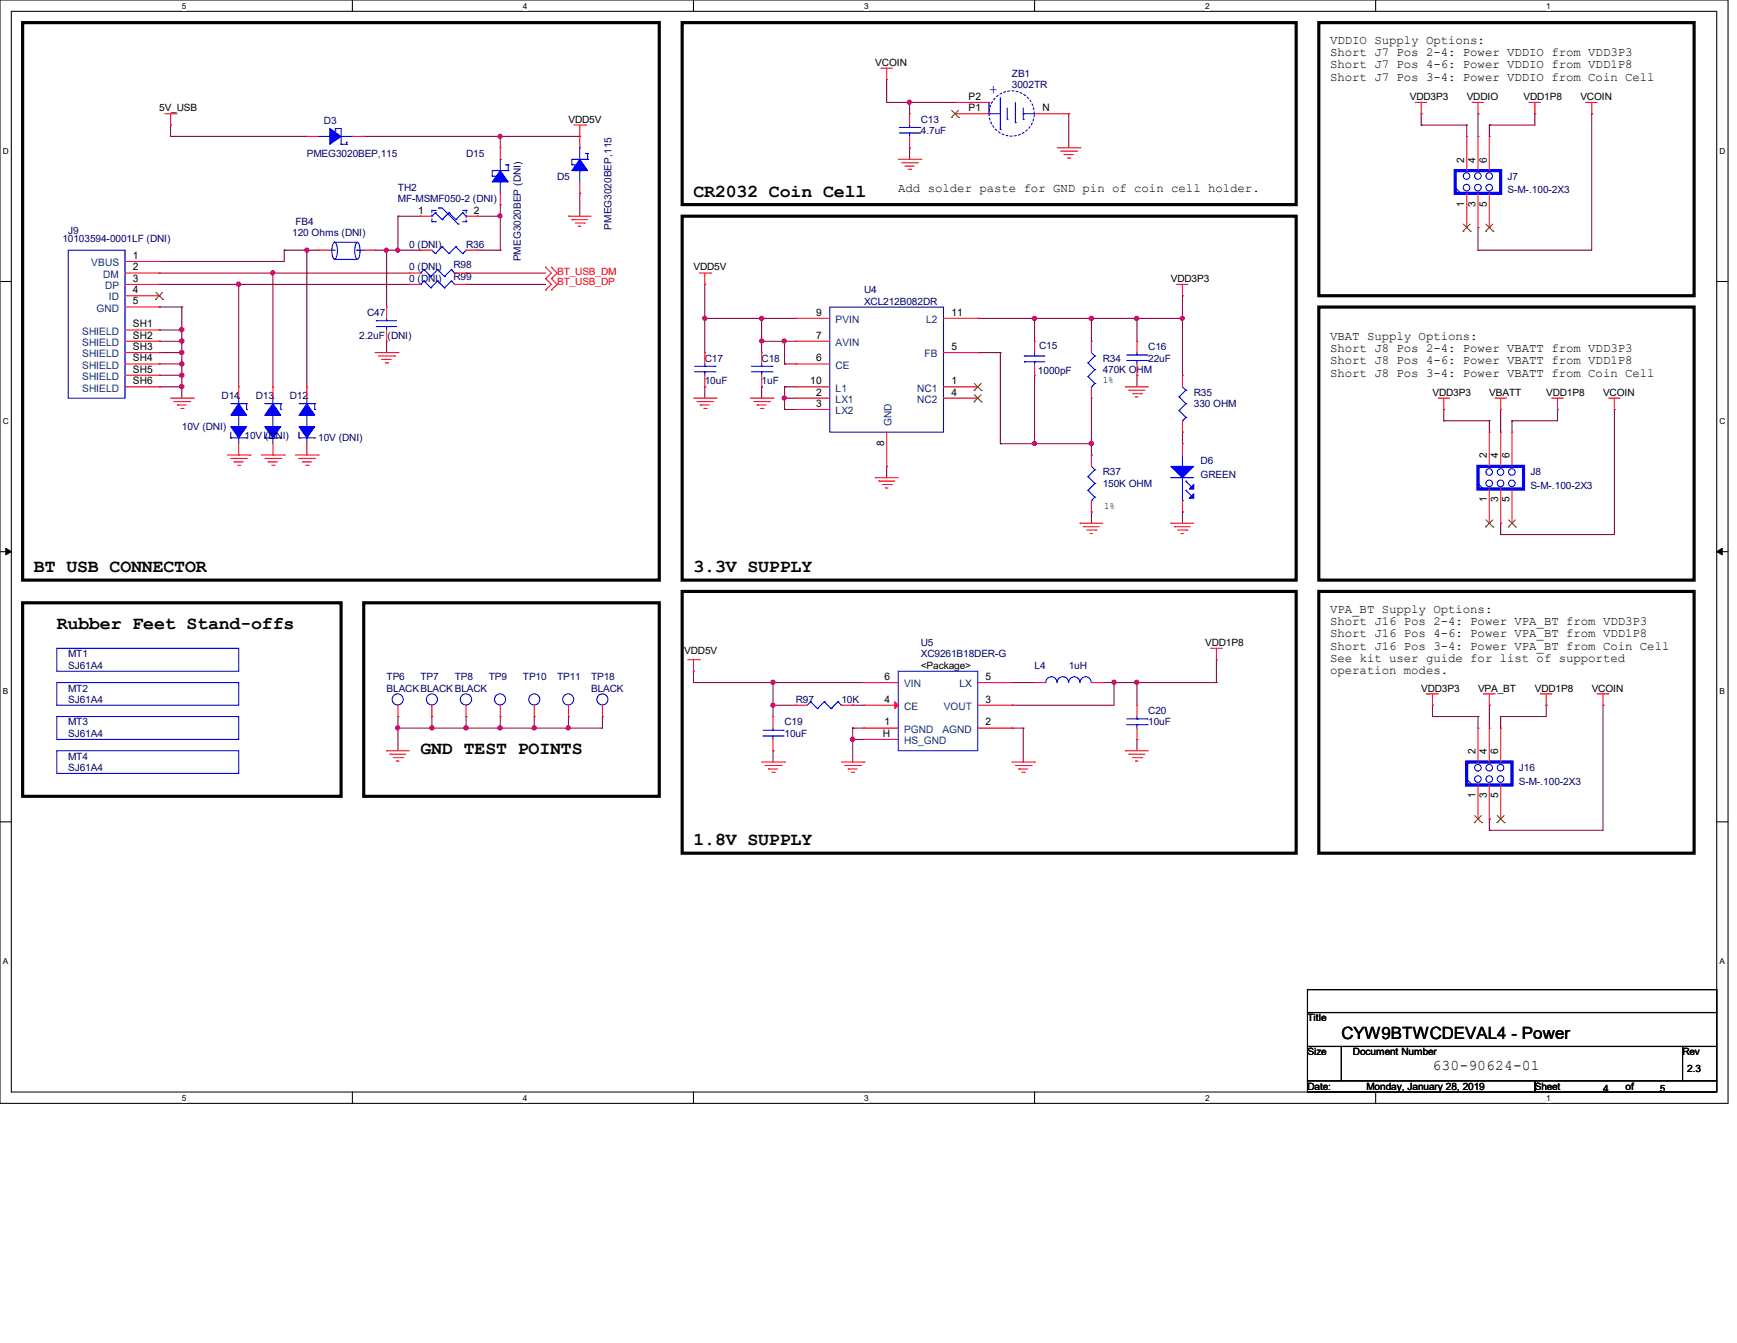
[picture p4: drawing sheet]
<svg xmlns="http://www.w3.org/2000/svg" width="279mm" height="216mm" viewBox="0 0 279 216" stroke-linecap="round" stroke-linejoin="round" font-family="sans-serif">
<path d="M0 0h278v177.4h-278zM1.8 1.8h274.3v173.8h-274.3z" fill="none" stroke="#000" stroke-width=".17"/>
<g fill="#fff">
<path d="M29.3 .2h.7v1.5h-.7z"/>
<path d="M29.3 175.8h.7v1.4h-.7z"/>
</g>
<path d="M56.7 0v1.8M56.7 175.6v1.8" fill="none" stroke="#000" stroke-width=".17"/>
<g fill="#fff">
<path d="M84.1 .2h.7v1.5h-.7z"/>
<path d="M84.1 175.8h.7v1.4h-.7z"/>
</g>
<path d="M111.5 0v1.8M111.5 175.6v1.8" fill="none" stroke="#000" stroke-width=".17"/>
<g fill="#fff">
<path d="M139 .2h.7v1.5h-.7z"/>
<path d="M139 175.8h.7v1.4h-.7z"/>
</g>
<path d="M166.4 0v1.8M166.4 175.6v1.8" fill="none" stroke="#000" stroke-width=".17"/>
<g fill="#fff">
<path d="M193.8 .2h.8v1.5h-.8z"/>
<path d="M193.8 175.8h.8v1.4h-.8z"/>
</g>
<path d="M221.3 0v1.8M221.3 175.6v1.8" fill="none" stroke="#000" stroke-width=".17"/>
<g fill="#fff">
<path d="M248.7 .2h.7v1.5h-.7z"/>
<path d="M248.7 175.8h.7v1.4h-.7z"/>
<path d="M.5 23.5h.9v1.5h-.9z"/>
<path d="M276.6 23.5h.9v1.5h-.9z"/>
<path d="M.5 67h.9v1.5h-.9z"/>
<path d="M276.6 67h.9v1.5h-.9z"/>
</g>
<path d="M0 45.3h1.8M276.1 45.3h1.9" fill="none" stroke="#000" stroke-width=".17"/>
<g fill="#fff">
<path d="M.5 110.4h.8v1.5h-.8z"/>
<path d="M276.6 110.4h.9v1.5h-.9z"/>
</g>
<path d="M0 88.7h1.8M276.1 88.7h1.9" fill="none" stroke="#000" stroke-width=".17"/>
<path d="M.9 88.1l.9 .6-.9 .5zM276.1 88.7l.9-.6v1.1z" fill="#000" stroke="#000" stroke-width=".16"/>
<g fill="#fff">
<path d="M.5 153.8h.8v1.5h-.8z"/>
<path d="M276.6 153.8h.9v1.5h-.9z"/>
</g>
<path d="M0 132.1h1.8M276.1 132.1h1.9M210.3 159.1h65.8v3.7h-65.8zM210.3 162.8h65.8v5.4h-65.8zM210.3 168.2h5.5v5.5h-5.5zM210.3 173.7h36.6v1.9h-36.6zM215.8 168.2h54.8v5.5h-54.8zM246.9 173.7h29.2v1.9h-29.2zM270.6 168.2h5.5v5.5h-5.5z" fill="none" stroke="#000" stroke-width=".17"/>
<path d="M3.6 3.6h102.4v89.7h-102.4zM109.7 3.6h98.8v29.3h-98.8zM212.1 3.6h60.4v43.9h-60.4zM109.7 34.8h98.8v58.5h-98.8zM212.1 49.4h60.4v43.9h-60.4zM3.6 96.9h51.3v31.1h-51.3zM58.5 96.9h47.5v31.1h-47.5zM109.7 95.1h98.8v42.1h-98.8zM212.1 95.1h60.4v42.1h-60.4z" fill="none" stroke="#000" stroke-width=".51"/>
<g fill="none" stroke="#800040" stroke-width=".17">
<path d="M142.6 12.8h.1M142.6 16.5h.1M142.6 12.8v3.7M142.6 16.5h11M146.3 16.5h.1M146.3 16.5v1.8M153.6 16.5h.1M171.9 18.3h.1M171.9 18.3v5.4M228.6 18.3h.1M228.6 18.3v1.8M237.7 18.3h.1"/>
<path d="M237.7 18.3v3.6M246.9 18.3h.1M246.9 18.3v1.8h-7.3M256 18.3h.1M256 18.3v21.9h-18.3M27.4 21.9h.1M27.4 20.1h.1M27.4 21.9h22M27.4 20.1v1.8M58.5 21.9h34.8M64 34.8h.1M64 34.8v5.4"/>
<path d="M64 34.8h3.6M76.8 34.8h3.7M80.5 21.9h.1M80.5 34.8h.1M80.5 32.9h.1M80.5 21.9v1.8M80.5 32.9v7.3M93.3 31.1h.1M93.3 31.1v3.7M146.3 23.7h.1M146.3 23.7v1.9M228.6 20.1h.1"/>
<path d="M228.6 20.1h7.3M235.9 20.1h.1M235.9 20.1v1.8M237.7 36.6h.1M237.7 36.6v3.6M239.6 20.1h.1M239.6 20.1v1.8M25.6 43.9h.1M25.6 45.7h.1M25.6 49.4h.1M25.6 53h.1M25.6 54.9h.1"/>
<path d="M25.6 56.7h.1M25.6 58.5h.1M25.6 42h.1M25.6 54.9h3.7M25.6 58.5h3.7M25.6 56.7h3.7M25.6 43.9h40.2M25.6 45.7h40.2M25.6 49.4h3.7M25.6 53h3.7M29.3 49.4h.1M29.3 53h.1"/>
<path d="M29.3 54.9h.1M29.3 56.7h.1M29.3 58.5h.1M29.3 49.4v14.6M38.4 45.7h.1M38.4 45.7v16.5M43.9 43.9h.1M43.9 43.9v18.3M45.7 40.2h.1M45.7 40.2v1.8h-20.1M45.7 40.2h5.5M49.4 40.2h.1"/>
<path d="M49.4 40.2v22M60.3 40.2h7.3M62.2 40.2h.1M62.2 56.7h.1M62.2 40.2v9.2M62.2 54.9v1.8M64 40.2h.1M75 45.7h.1M75 43.9h.1M75 43.9h12.8M75 45.7h12.8M76.8 40.2h3.7"/>
<path d="M80.5 40.2h.1M113.4 51.2h.1M113.4 45.7h.1M113.4 45.7v11M113.4 51.2h14.6M122.5 54.9h.1M122.5 51.2h.1M122.5 51.2v5.5M122.5 54.9h5.5M126.2 54.9h.1M126.2 58.5h.1M126.2 54.9v3.6"/>
<path d="M126.2 58.5h1.8M157.3 51.2h.1M157.3 56.7h.1M157.3 51.2h32.9M157.3 56.7h3.6M160.9 56.7h.1M160.9 56.7v14.6M166.4 51.2h.1M166.4 51.2v3.7M175.6 51.2h.1M175.6 51.2v3.7M182.9 51.2h.1"/>
<path d="M182.9 51.2v3.7M190.2 47.5h.1M190.2 51.2h.1M190.2 47.5v12.8M237.7 40.2h.1M25.6 60.3h.1M25.6 62.2h.1M25.6 62.2h3.7M25.6 60.3h3.7M29.3 60.3h.1M29.3 62.2h.1M113.4 62.2h.1"/>
<path d="M113.4 62.2v1.8M122.5 62.2h.1M122.5 62.2v1.8M126.2 62.2h.1M126.2 64h.1M126.2 65.8h.1M126.2 62.2v3.6M126.2 62.2h1.8M126.2 64h1.8M126.2 65.8h1.8M142.6 75h.1M142.6 75v1.8"/>
<path d="M160.9 71.3h.1M160.9 71.3h14.7M166.4 71.3h.1M166.4 60.3v11M175.6 71.3h.1M175.6 73.2h.1M175.6 64v9.2M182.9 60.3h.1M182.9 60.3v1.9M190.2 69.5h.1M190.2 69.5v1.8M232.2 65.8h.1"/>
<path d="M232.2 67.6h.1M232.2 65.8v1.8M232.2 67.6h7.4M239.6 67.6h.1M239.6 67.6v1.9M241.4 65.8h.1M241.4 65.8v3.7M243.2 67.6h.1M243.2 67.6v1.9M250.5 65.8h.1M250.5 65.8v1.8h-7.3M259.7 65.8h.1"/>
<path d="M259.7 65.8v20.1h-18.3M175.6 82.3h.1M175.6 82.3v1.8M190.2 82.3h.1M190.2 82.3v1.8M241.4 85.9h.1M241.4 84.1h.1M241.4 84.1v1.8M64 117.1h.1M64 115.2h.1M64 115.2v5.5M69.5 115.2h.1"/>
<path d="M69.5 117.1h.1M69.5 115.2v1.9M75 115.2h.1M75 117.1h.1M75 115.2v1.9M80.5 115.2h.1M80.5 117.1h.1M80.5 115.2v1.9M85.9 115.2h.1M85.9 117.1h.1M85.9 115.2v1.9M91.4 115.2h.1"/>
<path d="M91.4 117.1h.1M91.4 115.2v1.9M96.9 115.2h.1M96.9 115.2v1.9h-32.9M111.5 107.9h.1M111.5 109.7h.1M111.5 109.7h27.5M111.5 107.9v1.8M124.3 113.4h.1M124.3 109.7h.1M124.3 113.4h3.7M124.3 109.7v5.5"/>
<path d="M137.2 118.9h.1M137.2 113.4h.1M137.2 117.1h.1M137.2 117.1h1.8M137.2 118.9h1.8M137.2 117.1v5.4M137.2 113.4h1.8M162.8 117.1h.1M162.8 109.7h.1M162.8 113.4h.1M162.8 117.1h1.8M162.8 109.7h3.6"/>
<path d="M164.6 117.1h.1M164.6 117.1v5.4M177.4 109.7h.1M177.4 109.7h18.3M179.2 109.7h.1M179.2 109.7v3.7h-16.4M182.9 109.7h.1M182.9 118.9h.1M182.9 109.7v3.7M182.9 118.9v1.8M195.7 109.7h.1M195.7 106h.1"/>
<path d="M195.7 106v3.7M230.4 113.4h.1M230.4 115.2h.1M230.4 113.4v1.8M230.4 115.2h7.3M237.7 115.2h.1M237.7 115.2v1.9M239.6 113.4h.1M239.6 113.4v3.7M241.4 115.2h.1M241.4 115.2v1.9M248.7 113.4h.1"/>
<path d="M248.7 113.4v1.8h-7.3M257.9 113.4h.1M257.9 113.4v20.1h-18.3M124.3 120.7h.1M124.3 120.7v1.8M239.6 133.5h.1M239.6 131.7h.1M239.6 131.7v1.8"/>
</g>
<g fill="#f0f" stroke="#f0f" stroke-width=".17">
<circle cx="80.4" cy="117" r=".34"/>
<circle cx="64" cy="117" r=".34"/>
<circle cx="75" cy="117" r=".35"/>
<circle cx="69.5" cy="117" r=".34"/>
<circle cx="80.4" cy="21.9" r=".34"/>
<circle cx="122.5" cy="54.8" r=".34"/>
<circle cx="126.2" cy="54.8" r=".34"/>
<circle cx="113.4" cy="51.2" r=".34"/>
<circle cx="126.2" cy="64" r=".34"/>
<circle cx="175.5" cy="51.2" r=".35"/>
<circle cx="166.4" cy="51.2" r=".35"/>
<circle cx="175.5" cy="71.3" r=".35"/>
<circle cx="166.4" cy="71.3" r=".35"/>
<circle cx="182.8" cy="51.2" r=".34"/>
<circle cx="122.5" cy="51.2" r=".34"/>
<circle cx="190.2" cy="51.2" r=".34"/>
<circle cx="146.3" cy="16.4" r=".34"/>
<circle cx="137.1" cy="118.8" r=".34"/>
<circle cx="179.2" cy="109.7" r=".34"/>
<circle cx="182.8" cy="109.7" r=".34"/>
<circle cx="124.3" cy="113.4" r=".34"/>
<circle cx="124.3" cy="109.7" r=".34"/>
<circle cx="38.4" cy="45.7" r=".35"/>
<circle cx="43.9" cy="43.9" r=".34"/>
<circle cx="29.2" cy="53" r=".35"/>
<circle cx="29.2" cy="54.8" r=".35"/>
<circle cx="29.2" cy="56.7" r=".35"/>
<circle cx="29.2" cy="58.5" r=".35"/>
<circle cx="29.2" cy="60.3" r=".35"/>
<circle cx="29.2" cy="62.1" r=".35"/>
<circle cx="49.4" cy="40.2" r=".34"/>
<circle cx="91.4" cy="117" r=".34"/>
<circle cx="85.9" cy="117" r=".34"/>
<circle cx="80.4" cy="34.7" r=".34"/>
<circle cx="62.1" cy="40.2" r=".34"/>
<circle cx="64" cy="40.2" r=".34"/>
</g>
<g fill="none" stroke="#f00" stroke-width=".17">
<path d="M26.5 18.3h1.8M27.4 18.3v1.8M28.3 18.3h.1M141.7 11h.1M141.7 11h1.9M142.6 12.8h.1M142.6 11v1.8M146.3 18.3h.1M146.3 18.3v1.8M153.6 16.5h.1M153.6 18.3h.1M153.6 18.3h5.5"/>
<path d="M153.6 16.5h5.5M166.4 18.3h5.5M171.9 18.3h.1M227.7 16.5h.1M227.7 16.5h1.8M228.6 18.3h.1M228.6 16.5v1.8M236.8 16.5h.1M236.8 16.5h1.8M237.7 18.3h.1M237.7 16.5v1.8M246 16.5h.1"/>
<path d="M246 16.5h1.8M246.9 18.3h.1M246.9 16.5v1.8M255.1 16.5h.1M255.1 16.5h1.8M256 18.3h.1M256 16.5v1.8M27.4 20.1h.1M49.4 21.9h.1M49.4 21.9h1.8M56.7 21.9h1.8M58.5 21.9h.1"/>
<path d="M67.6 34.8h.1M67.6 34.8h1.9M75 34.8h1.8M76.8 34.8h.1M80.5 32.9h.1M80.5 23.7h.1M80.5 23.7v1.9M80.5 31.1v1.8M91.4 34.8h.1M91.4 34.8h3.7M92 35.3h.1M92 35.3h2.5"/>
<path d="M92.3 20.1h1.9M92.5 35.9h1.5M93.1 36.4h.1M93.1 36.4h.3M93.3 21.9h.1M93.3 31.1h.1M93.3 20.1v3.6M93.3 29.3v1.8M94 35.9h.1M94.2 20.1h.1M144.5 25.6h3.6M145 26.2h2.6"/>
<path d="M145.6 26.7h.1M145.6 26.7h1.4M146.1 27.2h.4M146.3 23.7h.1M146.3 21.9v1.8M146.5 27.2h.1M147.6 26.2h.1M148.1 25.6h.1M170.1 23.7h3.6M170.6 24.3h2.6M171.2 24.8h.1M171.2 24.8h1.4"/>
<path d="M171.7 25.4h.4M172.1 25.4h.1M173.2 24.3h.1M173.7 23.7h.1M235.9 36.6h.1M235.9 21.9h.1M235.9 21.9v5.5M235.9 31.1v5.5M237.7 36.6h.1M237.7 21.9h.1M237.7 21.9v5.5M237.7 31.1v5.5"/>
<path d="M239.6 36.6h.1M239.6 21.9h.1M239.6 21.9v5.5M239.6 31.1v5.5M20.1 43.9h5.5M20.1 45.7h5.5M20.1 56.7h5.5M20.1 42h5.5M20.1 49.4h5.5M20.1 53h5.5M20.1 54.9h5.5M20.1 58.5h5.5"/>
<path d="M20.1 47.5h5.5M25.6 42h.1M25.6 43.9h.1M25.6 45.7h.1M25.6 49.4h.1M25.6 53h.1M25.6 54.9h.1M25.6 56.7h.1M25.6 58.5h.1M25.6 47.5h.1M51.2 40.2h.1M51.2 40.2h1.8"/>
<path d="M58.5 40.2h1.8M60.3 40.2h.1M60.3 56.7h3.7M60.9 57.2h2.6M61.4 57.8h.1M61.4 57.8h1.5M62 58.3h.4M62.2 49.4h.1M62.2 54.9h.1M62.2 49.4v1.8M62.2 53v1.9M62.4 58.3h.1"/>
<path d="M63.5 57.2h.1M64 56.7h.1M65.8 45.7h.1M65.8 43.9h.1M65.8 43.9h1.8M65.8 45.7h1.8M67.6 40.2h.1M67.6 40.2h1.9M73.2 43.9h1.8M73.2 45.7h1.8M75 45.7h.1M75 43.9h.1"/>
<path d="M75 40.2h1.8M76.8 40.2h.1M87.8 44.8h.1M87.8 43h.1M87.8 46.6h.1M87.8 43l.9 .9-.9 .9M87.8 44.8l.9 .9-.9 .9M88.7 44.8h.1M88.7 43h.1M88.7 46.6h.1M88.7 43l.9 .9-.9 .9M88.7 44.8l.9 .9-.9 .9"/>
<path d="M112.5 43.9h1.8M113.4 45.7h.1M113.4 56.7h.1M113.4 43.9v1.8M113.4 56.7v1.8M114.3 43.9h.1M122.5 56.7h.1M122.5 56.7v1.8M128 58.5h.1M128 54.9h.1M128 51.2h.1M128 54.9h5.5"/>
<path d="M128 58.5h5.5M128 51.2h5.5M151.8 56.7h5.5M151.8 51.2h5.5M157.3 56.7h.1M157.3 51.2h.1M166.4 54.9h.1M166.4 54.9v1.8M166.4 58.5v1.8M175.6 54.9h.1M175.6 54.9v1.8M182.9 54.9h.1"/>
<path d="M182.9 54.9v1.8M182.9 58.5v1.8M189.3 45.7h.1M189.3 45.7h1.8M190.2 47.5h.1M190.2 45.7v1.8M20.1 62.2h5.5M20.1 60.3h5.5M25.6 60.3h.1M25.6 62.2h.1M27.4 64h3.7M28 64.6h2.5"/>
<path d="M28.5 65.1h.1M28.5 65.1h1.5M29.1 65.7h.3M29.4 65.7h.1M30.5 64.6h.1M31.1 64h.1M36.6 73.2h3.6M37.1 73.7h2.6M37.7 74.3h.1M37.7 74.3h1.4M38.2 74.8h.4M38.4 73.2h.1"/>
<path d="M38.4 62.2h.1M38.4 62.2v1.8M38.4 71.3v1.9M38.6 74.8h.1M39.7 73.7h.1M40.2 73.2h.1M42 73.2h3.7M42.6 73.7h2.6M43.1 74.3h.1M43.1 74.3h1.5M43.7 74.8h.4M43.9 73.2h.1"/>
<path d="M43.9 62.2h.1M43.9 62.2v1.8M43.9 71.3v1.9M44.1 74.8h.1M45.2 73.7h.1M45.7 73.2h.1M47.5 73.2h3.7M48.1 73.7h2.5M48.6 74.3h.1M48.6 74.3h1.5M49.2 74.8h.4M49.4 73.2h.1"/>
<path d="M49.4 62.2h.1M49.4 62.2v1.8M49.4 71.3v1.9M49.6 74.8h.1M50.6 73.7h.1M51.2 73.2h.1M111.5 64h3.7M112.1 64.6h2.5M112.6 65.1h.1M112.6 65.1h1.5M113.2 65.7h.4M113.4 62.2h.1"/>
<path d="M113.4 60.3v1.9M113.6 65.7h.1M114.6 64.6h.1M115.2 64h.1M120.7 64h3.6M121.2 64.6h2.6M121.8 65.1h.1M121.8 65.1h1.4M122.3 65.7h.4M122.5 62.2h.1M122.5 60.3v1.9M122.7 65.7h.1"/>
<path d="M123.8 64.6h.1M124.3 64h.1M128 65.8h.1M128 64h.1M128 62.2h.1M128 64h5.5M128 62.2h5.5M128 65.8h5.5M140.8 76.8h.1M140.8 76.8h3.7M141.4 77.3h.1M141.4 77.3h2.5"/>
<path d="M141.9 77.9h1.5M142.5 78.4h.1M142.5 78.4h.3M142.6 75h.1M142.6 69.5v5.5M143.4 77.9h.1M151.8 64h5.5M151.8 62.2h5.5M157.3 62.2h.1M157.3 64h.1M166.4 60.3h.1M175.6 64h.1"/>
<path d="M175.6 73.2h.1M175.6 62.2v1.8M175.6 73.2v1.8M181.1 62.2h.1M181.1 62.2h3.6M181.6 62.7h.1M181.6 62.7h2.5M182.2 63.3h1.4M182.7 63.8h.1M182.7 63.8h.3M182.9 60.3h.1M183.6 63.3h.1"/>
<path d="M190.2 71.3h.1M190.2 60.3h.1M190.2 69.5h.1M190.2 60.3v1.9M190.2 67.6v1.9M190.2 71.3v1.9M231.4 64h.1M231.4 64h1.8M232.2 65.8h.1M232.2 64v1.8M239.6 69.5h.1M239.6 69.5v5.5"/>
<path d="M239.6 78.6v5.5M240.5 64h.1M240.5 64h1.8M241.4 65.8h.1M241.4 69.5h.1M241.4 64v1.8M241.4 69.5v5.5M241.4 78.6v5.5M243.2 69.5h.1M243.2 69.5v5.5M243.2 78.6v5.5M249.6 64h.1"/>
<path d="M249.6 64h1.9M250.5 65.8h.1M250.5 64v1.8M258.8 64h.1M258.8 64h1.8M259.7 65.8h.1M259.7 64v1.8M173.7 84.1h.1M173.7 84.1h3.7M174.3 84.7h.1M174.3 84.7h2.5M174.8 85.2h1.5"/>
<path d="M175.4 85.8h.1M175.4 85.8h.3M175.6 82.3h.1M175.6 80.5v1.8M176.3 85.2h.1M188.3 84.1h.1M188.3 84.1h3.7M188.9 84.7h.1M188.9 84.7h2.6M189.4 85.2h1.5M190 85.8h.1M190 85.8h.4"/>
<path d="M190.2 82.3h.1M190.2 80.5v1.8M190.9 85.2h.1M239.6 84.1h.1M241.4 84.1h.1M243.2 84.1h.1M64 115.2h.1M64 113.4v1.8M69.5 115.2h.1M69.5 113.4v1.8M75 115.2h.1M75 113.4v1.8"/>
<path d="M80.5 115.2h.1M80.5 113.4v1.8M85.9 115.2h.1M85.9 113.4v1.8M91.4 115.2h.1M91.4 113.4v1.8M96.9 115.2h.1M96.9 113.4v1.8M110.6 106h1.9M111.5 107.9h.1M111.5 106v1.9M112.5 106h.1"/>
<path d="M124.3 115.2h.1M124.3 115.2v1.9M124.3 118.9v1.8M128 113.4h.1M128 113.4h1.8M135.3 113.4h1.9M137.2 113.4h.1M139 109.7h.1M139 117.1h.1M139 113.4h.1M139 118.9h.1M139 109.7h5.5"/>
<path d="M139 117.1h5.5M139 113.4h5.5M139 118.9h5.5M157.3 109.7h5.5M157.3 117.1h5.5M157.3 113.4h5.5M162.8 113.4h.1M162.8 109.7h.1M162.8 117.1h.1M166.4 109.7h.1M166.4 109.7h1.8M175.6 109.7h1.8"/>
<path d="M177.4 109.7h.1M182.9 113.4h.1M182.9 118.9h.1M182.9 113.4v1.8M182.9 117.1v1.8M194.8 104.2h.1M194.8 104.2h1.8M195.7 106h.1M195.7 104.2v1.8M229.5 111.5h.1M229.5 111.5h1.9M230.4 113.4h.1"/>
<path d="M230.4 111.5v1.9M237.7 117.1h.1M237.7 117.1v5.4M238.6 111.5h.1M238.6 111.5h1.9M239.6 113.4h.1M239.6 117.1h.1M239.6 111.5v1.9M239.6 117.1v5.4M241.4 117.1h.1M241.4 117.1v5.4M247.8 111.5h.1"/>
<path d="M247.8 111.5h1.8M248.7 113.4h.1M248.7 111.5v1.9M256.9 111.5h.1M256.9 111.5h1.9M257.9 113.4h.1M257.9 111.5v1.9M62.2 120.7h.1M62.2 120.7h3.6M62.7 121.2h.1M62.7 121.2h2.6M63.3 121.8h1.4"/>
<path d="M63.8 122.3h.1M63.8 122.3h.4M64.7 121.8h.1M122.5 122.5h3.7M123.1 123.1h2.5M123.6 123.6h.1M123.6 123.6h1.5M124.2 124.2h.3M124.3 120.7h.1M124.5 124.2h.1M125.6 123.1h.1M126.2 122.5h.1"/>
<path d="M135.3 122.5h3.7M135.9 123.1h2.5M136.4 123.6h.1M136.4 123.6h1.5M136.9 124.2h.4M137.3 124.2h.1M138.4 123.1h.1M139 122.5h.1M162.8 122.5h3.6M163.3 123.1h2.6M163.9 123.6h.1M163.9 123.6h1.4"/>
<path d="M164.4 124.2h.4M164.8 124.2h.1M165.9 123.1h.1M166.4 122.5h.1M181.1 120.7h.1M181.1 120.7h3.6M181.6 121.2h.1M181.6 121.2h2.5M182.2 121.8h1.4M182.7 122.3h.1M182.7 122.3h.3M183.6 121.8h.1"/>
<path d="M237.7 131.7h.1M237.7 126.2v5.5M239.6 131.7h.1M239.6 126.2v5.5M241.4 131.7h.1M241.4 126.2v5.5"/>
</g>
<g fill="none" stroke="#00f" stroke-width=".17">
<path d="M159.1 18.3h.1M159.1 16.5h.1M159.1 18.3h1.8M159.1 16.5v1.8M160.9 15.7v5.1M162 19.2h.1M162 17.4v1.8M163.3 19.7h.1M163.3 16.5v3.2M164.6 19.2h.1M164.6 18.3h.1M164.6 17.4v1.8"/>
<path d="M164.6 18.3h1.8M51.2 21.9h1.8M53 21.9h.1M53.7 39.1l.1-.2a2.34 2.34 0 0 1 .2 2.6l-.2 .2a2.34 2.34 0 0 1-.1-2.6zM53.8 38.9h.1M53.8 38.9h3.6M53.9 20.7h.1M53.9 21h.1M53.9 20.7h1v2.5M53.9 20.7v.3M54.9 23.2h.1M54.9 21.9h1.8"/>
<path d="M54.9 23.2h.9M55.8 23.2h.1M55.8 22.9h.1M55.8 22.9v.3M56.7 21.9h.1M57.3 39.1l.2-.2a2.43 2.43 0 0 1 .2 2.6l-.2 .2a2.43 2.43 0 0 1-.2-2.6zM69.5 33.8h.5M69.5 35.6h.5M70 34.2h.1M70 33.8h.1M70 35.6h.1M70 34.2l1.1 1.1"/>
<path d="M70 34.2l-.5 .6M70.6 33.4h.1M70.6 33.4h.5l2.6 2.6M71.1 39.7h.1M71.1 35.3h.1M71.1 39.7l-1.1 1.1M71.1 39.7l1.1 1.1M72.2 34.2h.1M72.2 34.2l-1.1 1.1M72.2 34.2l1.1 1.1M73.3 39.7h.1M73.3 35.3h.1"/>
<path d="M73.3 39.7l-1.1 1.1M73.3 39.7l1.1 1.1M73.7 36h.1M74.4 34.2h.1M74.4 34.2l-1.1 1.1M74.4 34.2l.6 .6M74.4 33.8h.6M74.4 35.6h.6M75 34.8h.1M75 33.8h.1M75 35.6h.1M79.2 28.3h.1"/>
<path d="M79.2 28.3h.3M79.5 28.3h.1M80.5 29.3h.1M80.5 25.6h.1M80.5 25.6v1.8M80.5 29.3v1.8M81.4 26.5h.1M81.4 26.5h.3M81.7 27.4h.1M81.7 26.5h.1M81.7 27.4h-2.5v.9M81.7 26.5v.9"/>
<path d="M92 26.5h.1M92 26.5h.3M92.3 26.5h.1M93.3 27.4h.1M93.3 23.7h.1M93.3 23.7v1.9M93.3 27.4v1.9M94.2 24.7h.1M94.2 24.7h.3M94.5 25.6h.1M94.5 24.7h.1M94.5 25.6h-2.5v.9"/>
<path d="M94.5 24.7v.9M144.7 21.4h3.3M144.7 20.5h3.3M146.3 20.5h.1M146.3 21.4h.1M146.3 20.1v.4M146.3 21.4v.5M148 21.4h.1M148 20.5h.1M160.9 20.8h.1M234.1 30.2h.1M234.1 30.2l.9 .9"/>
<path d="M11 40.2h9.1v23.8h-9.1zM53 40.2h.8M53.8 41.7h.1M53.8 40.2h.1M53.8 41.7h3.6M57.4 40.2h.1M57.4 40.2h1.1M60.5 52.5h.1M60.5 51.6h.1M60.5 52.5h3.3M60.5 51.6h3.3M62.2 51.6h.1"/>
<path d="M62.2 52.5h.1M62.2 51.2v.4M62.2 52.5v.5M67.6 45.7h.1M67.6 43.9h.1M68.2 45.2h.1M68.2 43.3h.1M68.2 45.2l1.1 1.1M68.2 45.2l-.6 .5M68.2 43.3l1.1 1.1M68.2 43.3l-.6 .6M69.3 46.3h.1"/>
<path d="M69.3 44.4h.1M69.5 40.2l.5 .6M70 40.8h.1M70.4 45.2h.1M70.4 43.3h.1M70.4 45.2l1.1 1.1M70.4 45.2l-1.1 1.1M70.4 43.3l1.1 1.1M70.4 43.3l-1.1 1.1M71.5 46.3h.1M71.5 44.4h.1M72.2 40.8h.1"/>
<path d="M72.6 45.2h.1M72.6 43.3h.1M72.6 43.3l.6 .6M72.6 45.2l.6 .5M72.6 45.2l-1.1 1.1M72.6 43.3l-1.1 1.1M74.4 40.8h.1M75 40.2h.1M75 40.2l-.6 .6M111.7 59.8h3.3M111.7 58.9h3.3M113.4 58.9h.1"/>
<path d="M113.4 59.8h.1M113.4 58.5v.4M113.4 59.8v.5M115 59.8h.1M115 58.9h.1M120.9 59.8h3.3M120.9 58.9h3.3M122.5 58.9h.1M122.5 59.8h.1M122.5 58.5v.4M122.5 59.8v.5M124.2 59.8h.1"/>
<path d="M124.2 58.9h.1M133.5 49.4h18.3v20.1h-18.3zM164.8 57.2h.1M164.8 58.2h.1M164.8 57.2h3.3M164.8 58.2h3.3M166.4 58.2h.1M166.4 57.2h.1M166.4 56.7v.5M166.4 58.2v.3M175 58.3h.1M175 58.3l1.1 1.1"/>
<path d="M175.6 56.7l.5 .5M176.1 57.2h.1M176.1 59.4h.1M176.1 57.2l-1.1 1.1M176.1 59.4l-1.1 1.1M181.2 58h3.3M181.2 57.1h3.3M182.9 57.1h.1M182.9 58h.1M182.9 56.7v.4M182.9 58v.5M184.5 58h.1"/>
<path d="M184.5 57.1h.1M37.1 70.4h.1M37.1 70.4h2.6M37.1 64.9h2.6M37.1 69.5v.9M38.4 64h.1M38.4 64v7.3M39.7 70.4h.1M39.7 64.9h.1M39.7 65.8h.1M39.7 64.9v.9M42.6 70.4h.1"/>
<path d="M42.6 70.4h2.6M42.6 64.9h2.6M42.6 69.5v.9M43.9 64h.1M43.9 64v7.3M45.2 70.4h.1M45.2 64.9h.1M45.2 65.8h.1M45.2 64.9v.9M48.1 70.4h.1M48.1 70.4h2.5M48.1 64.9h2.5"/>
<path d="M48.1 69.5v.9M49.4 64h.1M49.4 64v7.3M50.6 70.4h.1M50.6 64.9h.1M50.6 65.8h.1M50.6 64.9v.9M175 60.5h.1M175 76.6h.1M175 78.8h.1M175 60.5l1.1 1.1M175 76.6l1.1 1.1"/>
<path d="M175 78.8l1.1 1.1M175.6 62.2h.1M175.6 75l.5 .5M176.1 61.6h.1M176.1 75.5h.1M176.1 77.7h.1M176.1 79.9h.1M176.1 61.6l-.5 .6M176.1 75.5l-1.1 1.1M176.1 77.7l-1.1 1.1M176.1 79.9l-.5 .6M188.3 76.8h.1"/>
<path d="M188.3 76.8h3.7M189.7 63.8h.1M189.7 66h.1M189.7 63.8l1.1 1.1M189.7 66l1.1 1.1M190.2 75h.1M190.2 67.6h.1M190.2 73.2v1.8M190.2 76.8v3.7M190.2 62.2l.6 .5M190.8 77.3h.1M190.8 78.8h.1"/>
<path d="M190.8 62.7h.1M190.8 64.9h.1M190.8 67.1h.1M190.8 77.3l.8 1M190.8 78.8l.8 .9M190.8 62.7l-1.1 1.1M190.8 64.9l-1.1 1.1M190.8 67.1l-.6 .5M237.7 77.7h.1M237.7 77.7l.9 .9M175.6 80.5h.1M190.2 80.5h.1"/>
<path d="M9.1 104.2h29.3v3.7h-29.3zM9.1 109.7h29.3v3.7h-29.3zM9.1 115.2h29.3v3.7h-29.3zM122.7 118.3h3.3M122.7 117.4h3.3M124.3 117.4h.1M124.3 118.3h.1M124.3 117.1v.3M124.3 118.3v.6M126 118.3h.1M126 117.4h.1M130.4 112.8h.1"/>
<path d="M130.4 112.8l-.6 .6M130.4 112.8l1.1 1.1M131.5 113.9h.1M132.6 112.8h.1M132.6 112.8l-1.1 1.1M132.6 112.8l1.1 1.1M133.7 113.9h.1M134.8 112.8h.1M134.8 112.8l-1.1 1.1M134.8 112.8l.5 .6M135.3 113.4h.1M144.5 107.9h12.8v12.8h-12.8z"/>
<path d="M170 109.7a.89 .89 0 0 0-.9-.9 .89 .89 0 0 0-.9 .9M171.9 109.7a.91 .91 0 0 0-.9-.9 .91 .91 0 0 0-.9 .9M173.7 109.7a.89 .89 0 0 0-.9-.9 .89 .89 0 0 0-.9 .9M175.5 109.7a.89 .89 0 0 0-.9-.9 .89 .89 0 0 0-.9 .9M181.2 116.5h3.3M181.2 115.6h3.3M182.9 115.6h.1M182.9 116.5h.1M182.9 115.2v.4M182.9 116.5v.6M184.5 116.5h.1M184.5 115.6h.1"/>
<path d="M9.1 120.7h29.3v3.6h-29.3zM235.9 125.3h.1M235.9 125.3l.9 .9"/>
<circle cx="235.9" cy="30.2" r=".53"/>
<circle cx="235.9" cy="28.3" r=".53"/>
<circle cx="237.7" cy="28.3" r=".53"/>
<circle cx="237.7" cy="30.2" r=".53"/>
<circle cx="239.5" cy="30.2" r=".53"/>
<circle cx="239.5" cy="28.3" r=".53"/>
<circle cx="239.5" cy="77.7" r=".53"/>
<circle cx="239.5" cy="75.9" r=".53"/>
<circle cx="241.4" cy="75.9" r=".53"/>
<circle cx="241.4" cy="77.7" r=".53"/>
<circle cx="243.2" cy="75.9" r=".53"/>
<circle cx="243.2" cy="77.7" r=".53"/>
<circle cx="64" cy="112.4" r=".89"/>
<circle cx="69.5" cy="112.4" r=".89"/>
<circle cx="75" cy="112.4" r=".9"/>
<circle cx="80.4" cy="112.4" r=".89"/>
<circle cx="85.9" cy="112.4" r=".89"/>
<circle cx="91.4" cy="112.4" r=".89"/>
<circle cx="96.9" cy="112.4" r=".89"/>
<circle cx="237.7" cy="123.4" r=".53"/>
<circle cx="237.7" cy="125.2" r=".53"/>
<circle cx="239.5" cy="123.4" r=".53"/>
<circle cx="239.5" cy="125.2" r=".53"/>
<circle cx="241.4" cy="123.4" r=".53"/>
<circle cx="241.4" cy="125.2" r=".53"/>
</g>
<g fill="#00f" stroke="#00f" stroke-width=".17">
<path d="M188.3 75h3.7l-1.8 1.8z"/>
<path d="M191.3 78.6l.7-.7v.7z"/>
<path d="M191.3 80.1l.7-.7v.7z"/>
<path d="M48.1 68.6h2.5l-1.2 1.8z" fill-rule="evenodd"/>
<path d="M49.4 64.9l1.2 1.9h-2.5z" fill-rule="evenodd"/>
<path d="M80.5 27.4l1.2 1.9h-2.5z" fill-rule="evenodd"/>
<path d="M42.6 68.6h2.6l-1.3 1.8z" fill-rule="evenodd"/>
<path d="M43.9 64.9l1.3 1.9h-2.6z" fill-rule="evenodd"/>
<path d="M53 20.7l1.9 1.2-1.9 1.3z" fill-rule="evenodd"/>
<path d="M93.3 25.6l1.2 1.8h-2.5z" fill-rule="evenodd"/>
<path d="M37.1 68.6h2.6l-1.3 1.8z" fill-rule="evenodd"/>
<path d="M38.4 64.9l1.3 1.9h-2.6z" fill-rule="evenodd"/>
</g>
<path d="M234.1 27.4h7.3v3.7h-7.3zM237.7 75h7.4v3.6h-7.4zM235.9 122.5h7.3v3.7h-7.3z" fill="none" stroke="#00f" stroke-width=".51"/>
<g fill="none" stroke="#804000" stroke-width=".16">
<path d="M153 18.9h.1M153.1 17.7l1.1 1.2M154.2 17.7l-1.2 1.2M154.2 18.9h.1M235.3 37.2h.1M235.4 36l1.1 1.2M236.5 36l-1.2 1.2M236.5 37.2h.1M239 37.2h.1M239 36l1.2 1.2M240.1 36l-1.1 1.2M240.2 37.2h.1"/>
<path d="M25 48.1h.1M25.1 47l1.1 1.1M26.2 47l-1.2 1.1M26.2 48.1h.1M156.7 62.8h.1M156.7 64.6h.1M156.7 61.6l1.2 1.2M156.7 63.5l1.2 1.1M157.8 61.6l-1.1 1.2M157.8 63.5l-1.1 1.1M157.9 62.8h.1M157.9 64.6h.1"/>
<path d="M239 84.7h.1M239 83.6l1.2 1.1M240.1 83.6l-1.1 1.1M240.2 84.7h.1M242.6 84.7h.1M242.7 83.6l1.1 1.1M243.8 83.6l-1.2 1.1M243.8 84.7h.1M237.2 132.2h.1M237.2 131.1l1.1 1.1M238.3 131.1l-1.1 1.1M238.3 132.2h.1"/>
<path d="M240.8 132.2h.1M240.8 131.1l1.2 1.1M241.9 131.1l-1.1 1.1M242 132.2h.1"/>
</g>
<path d="M159.1 18.3a3.6 3.6 0 0 0 3.6 3.6 3.6 3.6 0 0 0 3.7-3.6M166.4 18.3a3.6 3.6 0 0 0-3.7-3.7 3.6 3.6 0 0 0-3.6 3.7M69.5 33.8v1.8M69.5 35.6h.1M75 35.6v-1.8M75 33.8h.1" fill="none" stroke="#00f" stroke-width=".17" stroke-dasharray=".3 .3"/>
<path d="M143.9 112.8l.6 .6-.6 .5z" fill="#f00" stroke="#f00" stroke-width=".17"/>
<g font-size="2.9">
<text x="111.5" y="31.7">CR2032 Coin Cell</text>
<text x="5.5" y="92">BT USB CONNECTOR</text>
<text x="111.5" y="92">3.3V SUPPLY</text>
<text x="9.1" y="101.2">Rubber Feet Stand-offs</text>
<text x="67.6" y="121.3">GND TEST POINTS</text>
<text x="111.5" y="135.9">1.8V SUPPLY</text>
</g>
<text font-size="2.7" x="215.8" y="167">CYW9BTWCDEVAL4 - Power</text>
<text font-size="2.4" fill="#00f" x="159.1" y="15.1">+</text>
<text font-size="2.4" x="230.4" y="172">630-90624-01</text>
<g font-size="2">
<text x="214" y="7">VDDIO Supply Options:</text>
<text x="214" y="9">Short J7 Pos 2-4: Power VDDIO from VDD3P3</text>
<text x="214" y="11">Short J7 Pos 4-6: Power VDDIO from VDD1P8</text>
<text x="214" y="13">Short J7 Pos 3-4: Power VDDIO from Coin Cell</text>
<text x="144.5" y="30.8">Add solder paste for GND pin of coin cell holder.</text>
<text x="214" y="54.6">VBAT Supply Options:</text>
<text x="214" y="56.6">Short J8 Pos 2-4: Power VBATT from VDD3P3</text>
<text x="214" y="58.6">Short J8 Pos 4-6: Power VBATT from VDD1P8</text>
<text x="214" y="60.6">Short J8 Pos 3-4: Power VBATT from Coin Cell</text>
<text x="214" y="98.5">VPA_BT Supply Options:</text>
<text x="214" y="100.5">Short J16 Pos 2-4: Power VPA_BT from VDD3P3</text>
<text x="214" y="102.4">Short J16 Pos 4-6: Power VPA_BT from VDD1P8</text>
<text x="214" y="104.4">Short J16 Pos 3-4: Power VPA_BT from Coin Cell</text>
<text x="214" y="106.4">See kit user guide for list of supported</text>
<text x="214" y="108.4">operation modes.</text>
</g>
<g font-size="1.7">
<text x="155.8" y="16">P2</text>
<text x="155.8" y="17.9">P1</text>
<text x="167.7" y="17.9">N</text>
<text x="235.5" y="26.2" transform="rotate(-90 235.5 26.2)">2</text>
<text x="237.3" y="26.2" transform="rotate(-90 237.3 26.2)">4</text>
<text x="239.1" y="26.2" transform="rotate(-90 239.1 26.2)">6</text>
<text x="67.3" y="34.3">1</text>
<text x="76.2" y="34.3">2</text>
<text x="235.5" y="33.2" transform="rotate(-90 235.5 33.2)">1</text>
<text x="237.3" y="33.2" transform="rotate(-90 237.3 33.2)">3</text>
<text x="239.1" y="33.2" transform="rotate(-90 239.1 33.2)">5</text>
<text x="21.4" y="41.6">1</text>
<text x="21.4" y="43.5">2</text>
<text x="21.4" y="45.3">3</text>
<text x="21.4" y="47.1">4</text>
<text x="21.4" y="48.9">5</text>
<text x="21.4" y="52.6">SH1</text>
<text x="131.3" y="50.8">9</text>
<text x="153" y="50.8">11</text>
<text x="21.4" y="54.4">SH2</text>
<text x="21.4" y="56.3">SH3</text>
<text x="21.4" y="58.1">SH4</text>
<text x="21.4" y="59.9">SH5</text>
<text x="131.3" y="58.1">6</text>
<text x="131.3" y="54.4">7</text>
<text x="153" y="56.3">5</text>
<text x="21.4" y="61.8">SH6</text>
<text x="130.3" y="61.8">10</text>
<text x="131.3" y="65.4">3</text>
<text x="131.3" y="63.6">2</text>
<text x="153" y="61.8">1</text>
<text x="153" y="63.6">4</text>
<text x="142.2" y="71.6" transform="rotate(-90 142.2 71.6)">8</text>
<text x="239.1" y="73.7" transform="rotate(-90 239.1 73.7)">2</text>
<text x="241" y="73.7" transform="rotate(-90 241 73.7)">4</text>
<text x="242.8" y="73.7" transform="rotate(-90 242.8 73.7)">6</text>
<text x="239.1" y="80.8" transform="rotate(-90 239.1 80.8)">1</text>
<text x="241" y="80.8" transform="rotate(-90 241 80.8)">3</text>
<text x="242.8" y="80.8" transform="rotate(-90 242.8 80.8)">5</text>
<text x="142.3" y="109.3">6</text>
<text x="142.3" y="112.9">4</text>
<text x="158.5" y="112.9">3</text>
<text x="158.5" y="109.3">5</text>
<text x="142" y="118.4">H</text>
<text x="142.3" y="116.6">1</text>
<text x="158.5" y="116.6">2</text>
<text x="237.3" y="121.2" transform="rotate(-90 237.3 121.2)">2</text>
<text x="239.1" y="121.2" transform="rotate(-90 239.1 121.2)">4</text>
<text x="241" y="121.2" transform="rotate(-90 241 121.2)">6</text>
<text x="237.3" y="128.4" transform="rotate(-90 237.3 128.4)">1</text>
<text x="239.1" y="128.4" transform="rotate(-90 239.1 128.4)">3</text>
<text x="241" y="128.4" transform="rotate(-90 241 128.4)">5</text>
</g>
<g font-size="1.7" fill="#004080">
<text x="14.7" y="42.8">VBUS</text>
<text x="16.6" y="44.7">DM</text>
<text x="16.9" y="46.5">DP</text>
<text x="13.2" y="53.8">SHIELD</text>
<text x="15.5" y="50.1">GND</text>
<text x="17.5" y="48.3">ID</text>
<text x="134.4" y="51.9">PVIN</text>
<text x="149" y="51.9">L2</text>
<text x="13.2" y="55.6">SHIELD</text>
<text x="13.2" y="57.4">SHIELD</text>
<text x="13.2" y="59.3">SHIELD</text>
<text x="134.4" y="59.3">CE</text>
<text x="134.4" y="55.6">AVIN</text>
<text x="148.7" y="57.4">FB</text>
<text x="13.2" y="61.1">SHIELD</text>
<text x="13.2" y="63">SHIELD</text>
<text x="134.4" y="64.8">LX1</text>
<text x="134.4" y="63">L1</text>
<text x="147.5" y="63">NC1</text>
<text x="147.5" y="64.8">NC2</text>
<text x="134.4" y="66.6">LX2</text>
<text x="143.4" y="68.5" transform="rotate(-90 143.4 68.5)">GND</text>
<text x="145.4" y="110.5">VIN</text>
<text x="154.3" y="110.5">LX</text>
<text x="145.4" y="117.8">PGND</text>
<text x="145.4" y="114.1">CE</text>
<text x="145.4" y="119.6">HS_GND</text>
<text x="151.6" y="117.8">AGND</text>
<text x="151.8" y="114.1">VOUT</text>
</g>
<g font-size="1.6">
<text x="140.8" y="10.6">VCOIN</text>
<text x="25.6" y="17.9">5V_USB</text>
<text x="226.8" y="16">VDD3P3</text>
<text x="235.9" y="16">VDDIO</text>
<text x="245.1" y="16">VDD1P8</text>
<text x="254.2" y="16">VCOIN</text>
<text x="91.4" y="19.7">VDD5V</text>
<text x="111.5" y="43.5">VDD5V</text>
<text x="188.3" y="45.3">VDD3P3</text>
<text x="177.4" y="61.6">1%</text>
<text x="230.4" y="63.6">VDD3P3</text>
<text x="239.6" y="63.6">VBATT</text>
<text x="248.7" y="63.6">VDD1P8</text>
<text x="257.8" y="63.6">VCOIN</text>
<text x="177.6" y="81.7">1%</text>
<text x="110.1" y="105.1">VDD5V</text>
<text x="148.1" y="107.5">&lt;Package&gt;</text>
<text x="193.8" y="103.8">VDD1P8</text>
<text x="228.6" y="111.2">VDD3P3</text>
<text x="237.7" y="111.2">VPA_BT</text>
<text x="246.9" y="111.2">VDD1P8</text>
<text x="256" y="111.2">VCOIN</text>
<text x="210.3" y="164.2">Title</text>
<text x="210.3" y="169.7">Size</text>
<text x="217.6" y="169.7">Document Number</text>
<text x="270.6" y="169.7">Rev</text>
<text x="271.4" y="172.3">2.3</text>
<text x="210.3" y="175.2">Date:</text>
<text x="219.8" y="175.2">Monday, January 28, 2019</text>
<text x="246.9" y="175.2">Sheet</text>
<text x="257.8" y="175.5">4</text>
<text x="261.5" y="175.2">of</text>
<text x="267" y="175.5">5</text>
</g>
<g font-size="1.6" fill="#000080">
<text x="162.8" y="12.4">ZB1</text>
<text x="162.8" y="14.2">3002TR</text>
<text x="52.1" y="19.9">D3</text>
<text x="148.1" y="19.7">C13</text>
<text x="148.1" y="21.5">4.7uF</text>
<text x="49.4" y="25.2">PMEG3020BEP,115</text>
<text x="75" y="25.2">D15</text>
<text x="89.6" y="28.9">D5</text>
<text x="242.5" y="28.9">J7</text>
<text x="64" y="30.7">TH2</text>
<text x="64" y="32.5">MF-MSMF050-2 (DNI)</text>
<text x="242.5" y="31.1">S-M-.100-2X3</text>
<text x="10" y="38.9">10103594-0001LF (DNI)</text>
<text x="11" y="37.6">J9</text>
<text x="47" y="38">120 Ohms (DNI)</text>
<text x="47.5" y="36.2">FB4</text>
<text x="65.8" y="39.8">0 (DNI)</text>
<text x="75" y="39.8">R36</text>
<text x="98.4" y="36.9" transform="rotate(-90 98.4 36.9)">PMEG3020BEP,115</text>
<text x="65.8" y="45.3">0 (DNI)</text>
<text x="65.8" y="43.5">0 (DNI)</text>
<text x="72.9" y="45">R99</text>
<text x="72.9" y="43.1">R98</text>
<text x="83.8" y="42" transform="rotate(-90 83.8 42)">PMEG3020BEP (DNI)</text>
<text x="139" y="47.2">U4</text>
<text x="59.1" y="50.8">C47</text>
<text x="139" y="49">XCL212B082DR</text>
<text x="57.8" y="54.5">2.2uF (DNI)</text>
<text x="113.4" y="58.1">C17</text>
<text x="122.5" y="58.1">C18</text>
<text x="167.1" y="56.1">C15</text>
<text x="177.4" y="58.1">R34</text>
<text x="177.4" y="59.9">470K OHM</text>
<text x="184.7" y="56.3">C16</text>
<text x="184.7" y="58.1">22uF</text>
<text x="35.6" y="64.2">D14</text>
<text x="41.1" y="64.2">D13</text>
<text x="46.6" y="64.2">D12</text>
<text x="113.4" y="61.8">10uF</text>
<text x="122.5" y="61.8">1uF</text>
<text x="167" y="60.2">1000pF</text>
<text x="192" y="63.6">R35</text>
<text x="192" y="65.4">330 OHM</text>
<text x="29.3" y="69.1">10V (DNI)</text>
<text x="39.3" y="70.6">10V (DNI)</text>
<text x="51.2" y="70.9">10V (DNI)</text>
<text x="177.4" y="76.4">R37</text>
<text x="193.1" y="74.6">D6</text>
<text x="193.1" y="76.8">GREEN</text>
<text x="246.2" y="76.4">J8</text>
<text x="177.4" y="78.2">150K OHM</text>
<text x="246.2" y="78.6">S-M-.100-2X3</text>
<text x="11" y="105.7">MT1</text>
<text x="11" y="107.5">SJ61A4</text>
<text x="148.1" y="105.7">XC9261B18DER-G</text>
<text x="148.1" y="103.8">U5</text>
<text x="166.4" y="107.5">L4</text>
<text x="171.9" y="107.5">1uH</text>
<text x="11" y="111.2">MT2</text>
<text x="11" y="113">SJ61A4</text>
<text x="62.2" y="109.3">TP6</text>
<text x="62.2" y="111.2">BLACKBLACK BLACK</text>
<text x="67.6" y="109.3">TP7</text>
<text x="73.2" y="109.3">TP8</text>
<text x="78.6" y="109.3">TP9</text>
<text x="84.1" y="109.3">TP10</text>
<text x="89.6" y="109.3">TP11</text>
<text x="95.1" y="109.3">TP18</text>
<text x="95.1" y="111.2">BLACK</text>
<text x="128" y="113">R97</text>
<text x="135.3" y="113">10K</text>
<text x="11" y="116.6">MT3</text>
<text x="11" y="118.5">SJ61A4</text>
<text x="126.2" y="116.6">C19</text>
<text x="126.2" y="118.5">10uF</text>
<text x="184.7" y="114.8">C20</text>
<text x="184.7" y="116.6">10uF</text>
<text x="11" y="122.1">MT4</text>
<text x="11" y="124">SJ61A4</text>
<text x="244.3" y="124">J16</text>
<text x="244.3" y="126.2">S-M-.100-2X3</text>
</g>
<g font-size="1.6" fill="#f00">
<text x="89.6" y="44.2">BT_USB_DM</text>
<text x="89.6" y="45.9">BT_USB_DP</text>
</g>
<g font-size="1.3">
<text x="29.3" y="1.4">5</text>
<text x="84.1" y="1.4">4</text>
<text x="139" y="1.4">3</text>
<text x="193.8" y="1.4">2</text>
<text x="248.7" y="1.4">1</text>
<text x=".5" y="24.7">D</text>
<text x="276.6" y="24.7">D</text>
<text x=".5" y="68.2">C</text>
<text x="276.6" y="68.2">C</text>
<text x=".5" y="111.6">B</text>
<text x="276.6" y="111.6">B</text>
<text x=".5" y="155">A</text>
<text x="276.6" y="155">A</text>
<text x="29.3" y="177">5</text>
<text x="84.1" y="177">4</text>
<text x="139" y="177">3</text>
<text x="193.8" y="177">2</text>
<text x="248.7" y="177">1</text>
</g>
</svg>
